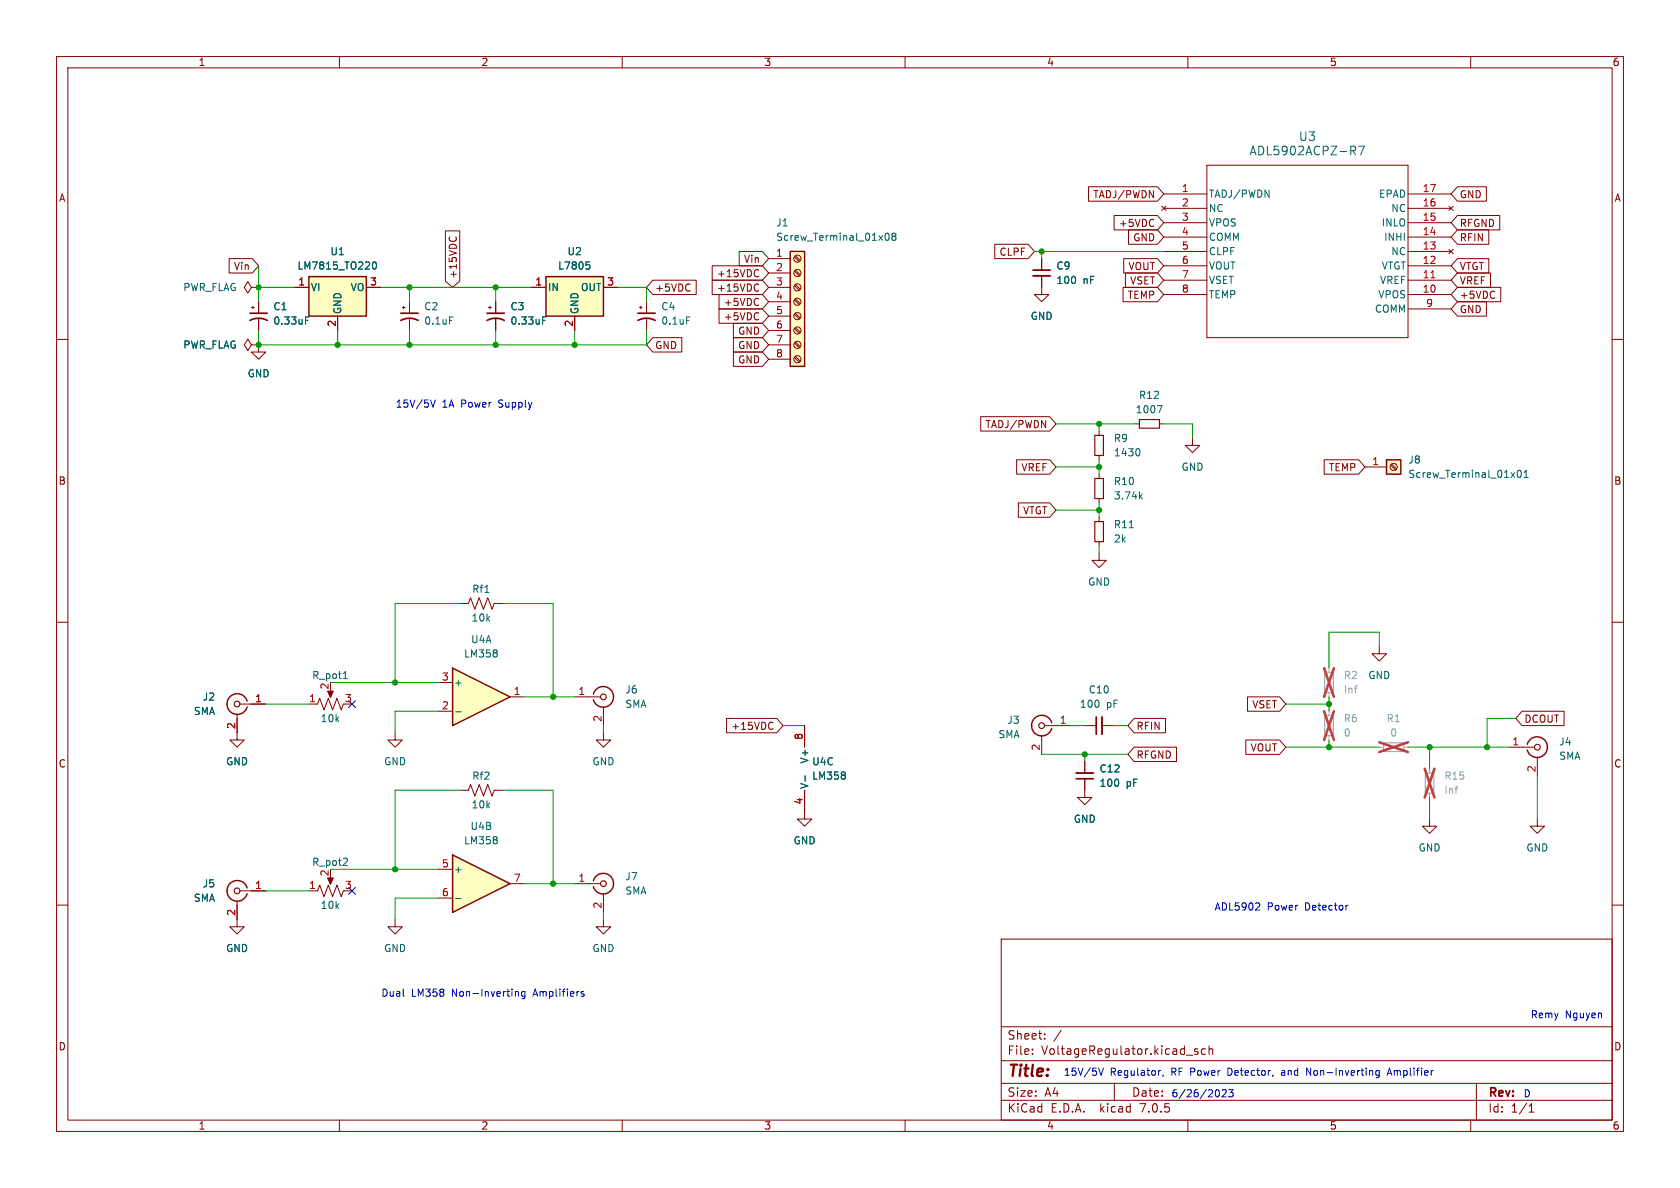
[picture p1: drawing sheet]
<svg xmlns="http://www.w3.org/2000/svg" width="297mm" height="210mm" viewBox="0 0 297 210" stroke-linecap="round" stroke-linejoin="round" font-family="sans-serif">
<g fill="none" stroke="#840000" stroke-width=".18">
<path d="M10 10h277v190h-277zM12 12h273v186h-273zM60 10v2M110 10v2M160 10v2M210 10v2M260 10v2M10 60h2M135.9 45.7h3.8M135.9 48.3h3.8M135.9 50.8h3.8M135.9 53.3h3.8"/>
<path d="M135.9 55.9h3.8M135.9 58.4h3.8M140.4 58.1l.9 .8M140.4 55.5l.9 .9M140.4 53l.9 .8M140.4 50.5l.9 .8M140.4 47.9l.9 .9M140.4 45.4l.9 .8M140.6 57.9l.9 .9M140.6 55.4l.9 .8M140.6 52.8l.9 .9M140.6 50.3l.9 .8"/>
<path d="M140.6 47.8l.9 .8M140.6 45.2l.9 .9M285 60h2M135.9 61h3.8M135.9 63.5h3.8M140.4 63.2l.9 .8M140.4 60.6l.9 .9M140.6 63l.9 .8M140.6 60.5l.9 .8M210.8 77.5v1.2h1.3l-1.3 1.3-1.3-1.3h1.3M194.3 91.4v.8M194.3 95.8v.7"/>
<path d="M241.3 82.6h3.8M245.8 82.2l.9 .9M246 82l.9 .9M10 110h2M285 110h2M191.8 139.7v1.3h1.2l-1.2 1.2-1.3-1.2h1.3M266.7 132.1h4.6M271.8 133.9v3.3M10 160h2M41.9 159.3v4.5h1.3l-1.3 1.3-1.3-1.3h1.3M42.4 157.5h4.6M54.6 157.5h1.5l.4-1 .8 2 .7-2 .8 2 .8-2 .7 2 .4-1"/>
<path d="M58.4 154.9v1.1M142.2 143.5v1.3h1.3l-1.3 1.3-1.2-1.3h1.2M252.7 144.8v1.3h1.3l-1.3 1.2-1.2-1.2h1.2M271.8 144.8v1.3h1.2l-1.2 1.2-1.3-1.2h1.3M285 160h2M177 166h108v32h-108zM60 198v2M110 198v2M160 198v2M177 194.5h108M177 191.5h108M177 187.5h108"/>
<path d="M177 181.5h108M182.5 186.3v.1M182.5 185.5v.1M184.7 183.6v.1M184.7 182.8v.1M187.6 182.1l-1.3 2M197 191.5v3M209.7 186.5h1.2M210 198v2M211.7 185.5l-.3-.1-.2 .2v.2l.5 .2v.3h-.5M213.1 185.5l-.4-.1-.3 .3v.4l.1 .2h.6M213.7 185.5l.3-.1 .3 .1 .1 .9"/>
<path d="M213.7 184.9v1.5M260 198v2M261 191.5v6.5M270.3 196.6h.9M270.3 195.5l.4-.4v1.5"/>
<circle cx="141" cy="50.8" r=".63"/>
<circle cx="141" cy="55.9" r=".63"/>
<circle cx="141" cy="53.3" r=".63"/>
<circle cx="141" cy="58.4" r=".63"/>
<circle cx="141" cy="48.3" r=".63"/>
<circle cx="141" cy="45.7" r=".63"/>
<circle cx="141" cy="61" r=".63"/>
<circle cx="141" cy="63.5" r=".63"/>
<circle cx="246.4" cy="82.5" r=".63"/>
</g>
<path d="M139.7 44.5h2.5v20.3h-2.5zM245.1 81.3h2.5v2.5h-2.5zM270 131.6a1.81 1.81 0 0 1 2.8-1 1.81 1.81 0 0 1 0 3 1.81 1.81 0 0 1-2.8-1M43.7 157a1.81 1.81 0 0 0-2.8-1 1.81 1.81 0 0 0 0 3 1.81 1.81 0 0 0 2.8-1" fill="none" stroke="#840000" stroke-width=".25"/>
<g fill="none" stroke="#840000" stroke-width=".2">
<path d="M193.5 92.2h1.6v3.6h-1.6z"/>
<circle cx="271.8" cy="132.1" r=".51"/>
<circle cx="41.9" cy="157.5" r=".51"/>
</g>
<g fill="#ffffc2" stroke="#ffffc2" stroke-width=".18">
<path d="M245.1 81.3h2.5v2.5h-2.5z"/>
<path d="M139.7 44.5h2.5v20.3h-2.5z"/>
</g>
<path d="M156.6 41.3l.2-.1a.68 .68 0 0 1 .4 .7 .68 .68 0 0 1-.4 .6l-.2-.1-.1-.4zM157.9 41.8l-.2-.3 .2-.3h.3l.2 .3-.2 .3M157.9 41.8l-.2 .2v.4l.2 .1 .4-.1 .1-.2v-.2l-.2-.2M157.9 41.8h.3M267.1 83.6l.7 .8M267.8 83.6l-.7 .8M268.3 83.3l.2-.2a.68 .68 0 0 1 .5 .7 .68 .68 0 0 1-.5 .6l-.2-.1-.1-.4zM269.4 84.4h.8M269.4 83.5l.4-.4v1.3M60.6 153h.8M61.4 151.8v.5" fill="none" stroke="#006464" stroke-width=".18"/>
<path d="M57.9 155.2h1l-.5 1.1z" fill="#840000" stroke="#840000" stroke-width=".18"/>
<path d="M244.6 131.3h3.6v1.5h-3.6zM252 136.7h1.5v3.5h-1.5z" fill="none" stroke="#a1a1a1" stroke-width=".2"/>
<path d="M243.8 132.1h.8M248.2 132.1h.7M252.7 135.9v.8M252.7 140.2v.8" fill="none" stroke="#a1a1a1" stroke-width=".18"/>
<path d="M243.8 131.2l5.1 1.7M248.9 131.2l-5.1 1.7M251.9 135.9l1.7 5.1M253.6 135.9l-1.7 5.1" fill="none" stroke="#eb3a3d" stroke-width=".46"/>
<path d="M80 118.1l10.2 5.1-10.2 5.1z" fill="#ffffc2"/>
<path d="M54.6 48.9h10.2v7h-10.2zM96.5 48.9h10.2v7h-10.2zM80 118.1l10.2 5.1-10.2 5.1zM43.7 124a1.81 1.81 0 0 0-2.8-1 1.81 1.81 0 0 0 0 2.9 1.81 1.81 0 0 0 2.8-.9M104.9 155.7a1.81 1.81 0 0 1 2.8-1 1.81 1.81 0 0 1 0 3 1.81 1.81 0 0 1-2.8-1" fill="none" stroke="#840000" stroke-width=".25"/>
<g fill="none" stroke="#840000" stroke-width=".18">
<path d="M205.4 36.4l.7 .8M205.7 34.3h7.7M205.7 39.4h7.7M205.7 36.8h7.7M206.1 36.4l-.7 .8M213.4 29.2h35.5v30.5h-35.5zM248.9 34.3h7.6M248.9 39.4h7.6M248.9 36.8h7.6M256.2 36.4l.7 .8M256.9 36.4l-.7 .8M44.4 50.8l-.6-1-.6 1 .6 1 .6-1h1.3"/>
<path d="M44.4 54.4h.6M44.7 54.1v.5M45.7 50.8h.1M45.7 53.3v2.1M45.7 56.4v2M52.1 50.8h2.5M59.7 55.9v2.5M64.8 50.8h2.5M71.1 54.4h.5M71.4 54.1v.5M72.4 53.3v2.1M72.4 56.4v2"/>
<path d="M86.4 54.4h.5M86.6 54.1v.5M87.6 53.3v2.1M87.6 56.4v2M94 50.8h2.5M101.6 55.9v2.5M106.7 50.8h2.5M113 54.4h.5M113.3 54.1v.5M114.3 53.3v2.1M114.3 56.4v2M205.7 52.1h7.7"/>
<path d="M205.7 49.5h7.7M205.7 47h7.7M205.7 44.5h7.7M205.7 41.9h7.7M248.9 52.1h7.6M248.9 49.5h7.6M248.9 47h7.6M248.9 44.5h7.6M248.9 41.9h7.6M248.9 54.6h7.6M256.2 44.1l.7 .7M256.9 44.1l-.7 .7"/>
<path d="M44.4 61l-.6-1.1-.6 1.1 .6 1 .6-1h1.3M45.7 61h.1M45.7 61v1.2h1.3l-1.3 1.3-1.3-1.3h1.3M194.3 76.2v.8M200.7 74.9h.7M205 74.9h.7M194.3 80.5v.8M194.3 83.8v.8M194.3 88.1v.8M81.3 106.7h1.5l.4-1 .7 2 .8-2 .8 2 .7-2 .8 2 .4-1h1.5M243.8 114.3v1.3h1.3l-1.3 1.2-1.2-1.2h1.2M41.9 126.2v4.6h1.3l-1.3 1.3-1.3-1.3h1.3"/>
<path d="M42.4 124.5h4.6M54.6 124.5h1.5l.4-1.1 .8 2.1 .7-2.1 .8 2.1 .8-2.1 .7 2.1 .4-1M58.4 121.9v1M69.8 129.5v1.3h1.3l-1.3 1.3-1.2-1.3h1.2M77.5 125.7h2.5M77.5 120.7h2.5M81.3 139.7h1.5l.4-1 .7 2 .8-2 .8 2 .7-2 .8 2 .4-1h1.5M90.2 123.2h2.5M106.7 129.5v1.3h1.2l-1.2 1.3-1.3-1.3h1.3M142.2 128.3v3.8M142.2 139.7v3.8M191.8 134.6v2.1"/>
<path d="M191.8 137.7v2M191.8 128.3h2M194.8 128.3h2M101.6 156.2h4.6M106.7 158v3.3M69.8 162.6v1.2h1.3l-1.3 1.3-1.2-1.3h1.2M106.7 162.6v1.2h1.2l-1.2 1.3-1.3-1.3h1.3"/>
</g>
<g fill="none" stroke="#006464" stroke-width=".18">
<path d="M239.2 26.6l.5 .8M239.4 25.8l.3 .3-.1 .4-.2 .1M240.2 25.8h1l-.7 1.6M54 56.6h.4M54 56h.6M65.8 46.8l.1-.4 .2-.1a.68 .68 0 0 1 .5 .6 .68 .68 0 0 1-.5 .7l-.2-.2-.1-.3M79.5 56h.6M95.9 56.6h.4M95.9 56h.6M103.6 46.3h.6M104 46.8l.3 .2v.3l-.3 .3M121.4 56h.6"/>
<path d="M201.3 79.4l.2 .4-.2 .7M204.6 71.7h.8l-.5 1.3M201.6 87.7l.3 .5M201.9 87.4l-.4 .4M60.7 120h.7M85.7 104.7h.8M80.5 125.8h1M142.3 137.1v1"/>
</g>
<path d="M190.2 136.7h3.1M194.8 126.7v3.1" fill="none" stroke="#840000" stroke-width=".33"/>
<path d="M44.2 56.6a3.2 3.2 0 0 1 3 0M44.2 55.4h3M70.9 56.6a3.2 3.2 0 0 1 3 0M70.9 55.4h3M86.1 56.6a3.2 3.2 0 0 1 3.1 0M86.1 55.4h3.1M112.8 56.6a3.2 3.2 0 0 1 3 0M112.8 55.4h3M190.2 137.7h3.1M193.8 126.7v3.1" fill="none" stroke="#840000" stroke-width=".3"/>
<g fill="none" stroke="#840000" stroke-width=".2">
<path d="M193.5 77h1.6v3.5h-1.6zM201.4 74.2h3.6v1.5h-3.6zM193.5 84.6h1.6v3.5h-1.6z"/>
<circle cx="41.9" cy="124.5" r=".51"/>
<circle cx="106.7" cy="156.2" r=".51"/>
</g>
<g fill="#ffffc2" stroke="#ffffc2" stroke-width=".18">
<path d="M96.5 48.9h10.2v7h-10.2z"/>
<path d="M54.6 48.9h10.2v7h-10.2z"/>
</g>
<path d="M234.2 118.9h1.5v3.5h-1.5zM234.2 126.5h1.5v3.5h-1.5z" fill="none" stroke="#a1a1a1" stroke-width=".2"/>
<path d="M234.9 118.1v.8M234.9 122.4v.8M234.9 125.7v.8M234.9 130v.8" fill="none" stroke="#a1a1a1" stroke-width=".18"/>
<path d="M234.1 118.1l1.7 5.1M235.8 118.1l-1.7 5.1M234.1 125.7l1.7 5.1M235.8 125.7l-1.7 5.1" fill="none" stroke="#eb3a3d" stroke-width=".46"/>
<path d="M57.9 122.2h1l-.5 1.1z" fill="#840000" stroke="#840000" stroke-width=".18"/>
<path d="M253 49.1h.7" fill="none" stroke="#a90000" stroke-width=".18"/>
<path d="M80 151.1l10.2 5.1-10.2 5.1z" fill="#ffffc2"/>
<path d="M104.9 122.7a1.81 1.81 0 0 1 2.8-1 1.81 1.81 0 0 1 0 3 1.81 1.81 0 0 1-2.8-1M185.9 127.8a1.81 1.81 0 0 0-2.8-1 1.81 1.81 0 0 0 0 2.9 1.81 1.81 0 0 0 2.8-.9M80 151.1l10.2 5.1-10.2 5.1z" fill="none" stroke="#840000" stroke-width=".25"/>
<g fill="none" stroke="#840000" stroke-width=".18">
<path d="M192.4 33h12.2l1.1 1.3-1.1 1.3h-12.2zM197 38.1h7.6l1.1 1.3-1.1 1.2h-7.6zM257.7 38.1h7.4v2.5h-7.4l-1.2-1.2zM257.7 33h5.1v2.6h-5.1l-1.2-1.3zM40.5 45.7h4.1l1.1 1.3-1.1 1.3h-4.1zM45.7 53.3v2.1M45.7 56.4v2M52.1 50.8h2.5M59.7 55.9v2.5M64.8 50.8h2.5M78.7 40.8h2.6v8.9l-1.3 1.1-1.3-1.1zM79.5 41.9l-.1 .2"/>
<path d="M80.6 41.9l.1 .2M87.6 53.3v2.1M87.6 56.4v2M94 50.8h2.5M101.6 55.9v2.5M106.7 50.8h2.5M115.4 59.7h5.1v2.5h-5.1l-1.1-1.2zM115.4 49.5h7.7v2.6h-7.7l-1.1-1.3zM125.9 49.5h8.9l1.1 1.3-1.1 1.3h-8.9zM125.9 47h8.9l1.1 1.3-1.1 1.2h-8.9zM127.1 54.6h7.7l1.1 1.3-1.1 1.3h-7.7zM127.1 52.1h7.7l1.1 1.2-1.1 1.3h-7.7z"/>
<path d="M129.7 59.7h5.1l1.1 1.3-1.1 1.2h-5.1zM129.7 57.1h5.1l1.1 1.3-1.1 1.3h-5.1zM130.7 44.4h4.1l1.1 1.3-1.1 1.3h-4.1zM133.9 50.2l.2 .1M133.9 47.7l.2 .1M134.1 51.3l-.2 .2M134.1 48.8l-.2 .1M175.9 43.2h5.9l1.1 1.3-1.1 1.2h-5.9zM184.1 48.8v3.3h1.3l-1.3 1.2-1.2-1.2h1.2M184.1 45.7v2.1M198.5 50.8h6.1l1.1 1.3-1.1 1.2h-6.1zM198.7 45.7h5.9l1.1 1.3-1.1 1.3h-5.9z"/>
<path d="M199 48.3h5.6l1.1 1.2-1.1 1.3h-5.6zM199.5 40.6h5.1l1.1 1.3-1.1 1.3h-5.1zM257.7 53.3h5.1v2.6h-5.1l-1.2-1.3zM257.7 45.7h5.5v2.6h-5.5l-1.2-1.3zM257.7 50.8h7.6v2.5h-7.6l-1.2-1.2zM257.7 48.3h5.8v2.5h-5.8l-1.2-1.3zM257.7 40.6h5.5v2.6h-5.5l-1.2-1.3zM45.7 61h.1M129.7 62.2h5.1l1.1 1.3-1.1 1.3h-5.1zM173.4 73.7h12.2l1.1 1.2-1.1 1.3h-12.2zM179.7 81.3h5.9l1.1 1.3-1.1 1.2h-5.9zM180 88.9h5.6l1.1 1.3-1.1 1.2h-5.6z"/>
<path d="M194.3 97.8v1.3h1.3l-1.3 1.2-1.3-1.2h1.3M234.1 81.3h6.1l1.1 1.3-1.1 1.2h-6.1zM41.9 127v2.5M44.4 124.5h2.6M101.6 123.2h4.6M106.7 125v3.3M128.4 127h8.9l1.1 1.3-1.1 1.2h-8.9zM136.4 127.7l.3 .1M136.7 128.8l-.3 .1M142.2 128.3v3.8M142.2 139.7v3.8M184.1 130v3.4"/>
<path d="M184.7 128.3h4.5M191.8 134.6v2.1M191.8 137.7v2M200.5 132.1h7.5v2.5h-7.5l-1.1-1.2zM200.5 127h5.5v2.5h-5.5l-1.1-1.2zM220.2 130.8h6l1.1 1.3-1.1 1.3h-6zM220.5 123.2h5.7l1.1 1.3-1.1 1.2h-5.7zM269.1 125.7h7.4v2.6h-7.4l-1.1-1.3zM44.4 157.5h2.6M77.5 153.7h2.5M77.5 158.8h2.5M90.2 156.2h2.5"/>
<path d="M41.9 160v2.6"/>
</g>
<path d="M54 56.6h.4M54 56h.6M65.8 46.8l.1-.4 .2-.1a.68 .68 0 0 1 .5 .6 .68 .68 0 0 1-.5 .7l-.2-.2-.1-.3M95.9 56.6h.4M95.9 56h.6M103.6 46.3h.6M104 46.8l.3 .2v.3l-.3 .3M142.3 137.1v1M80.5 158.8h1" fill="none" stroke="#006464" stroke-width=".18"/>
<path d="M182.6 48.8h3.1" fill="none" stroke="#840000" stroke-width=".33"/>
<path d="M182.6 47.8h3.1" fill="none" stroke="#840000" stroke-width=".3"/>
<g fill="none" stroke="#840000" stroke-width=".2">
<circle cx="106.7" cy="123.2" r=".51"/>
<circle cx="184.2" cy="128.3" r=".51"/>
</g>
<g fill="none" stroke="#0000c2" stroke-width=".18">
<path d="M76.1 70.7l.4 1.3 .5-1.3M222.5 159.6l.2 .2v.4l-.8 .7h.8M71.3 176.1h.2M91.1 175.3v.8M91.1 175.4l.2-.1h.3l.1 .8M92.8 175.3h-.4l-.2 .2 .1 .6h.5M92.8 175.3v1l-.2 .2h-.3M103.2 175.3h-.3l-.2 .2 .1 .1 .4 .2v.3h-.5M238.3 160l-.3 .3M194.2 188.8l.5 1.3 .4-1.3M205.2 189.2l-.4 .3M205.7 190l-.2 .3"/>
<path d="M215.4 192.7l.2 .4-.2 .7M216.1 192.7l.4-.1 .3 .4-.8 .9h.8M217.2 192.6h.8l-.4 .5 .3 .1v.6l-.1 .1-.6-.1M225.1 190l-.1 .3M242.5 189.2l.2 .2v.7M243.8 189.3l-.3-.1-.3 .3 .1 .5h.5M243.8 189.2v1.1l-.2 .2-.3-.1M245.6 188.8l-.4 1.3M253.3 189.2h.1"/>
</g>
<g fill="none" stroke="#009600" stroke-width=".18">
<path d="M45.7 58.4v2.6h68.6v-2.6M45.7 50.8h6.4M45.7 47v6.3M59.7 58.4v2.6M67.3 50.8h26.7M72.4 50.8v2.5M72.4 58.4v2.6M87.6 50.8v2.5M87.6 58.4v2.6M101.6 58.4v2.6M109.2 50.8h5.1v2.5M182.9 44.5h22.8"/>
<path d="M184.1 44.5v1.2M186.7 74.9h14M194.3 74.9v1.3M205.7 74.9h5.1v2.6M186.7 82.6h7.6M186.7 90.2h7.6M194.3 81.3v2.5M194.3 88.9v2.5M194.3 96.5v1.3M81.3 106.7h-11.5v14M88.9 106.7h8.9v16.5M243.8 114.3v-2.5h-8.9v6.3"/>
<path d="M47 124.5h7.6M58.4 120.7h19.1M77.5 125.7h-7.7v3.8M81.3 139.7h-11.5v14M88.9 139.7h8.9v16.5M92.7 123.2h8.9M106.7 128.3v1.2M138.4 128.3h3.8M184.1 133.4h15.3M189.2 128.3h2.6M191.8 133.4v1.2M196.8 128.3h2.6"/>
<path d="M227.3 132.1h16.5M227.3 124.5h7.6M234.9 123.2v2.5M234.9 130.8v1.3M248.9 132.1h17.8M252.7 132.1v3.8M268 127h-5.1v5.1M271.8 137.2v7.6M47 157.5h7.6M58.4 153.7h19.1M77.5 158.8h-7.7v3.8M92.7 156.2h8.9"/>
<path d="M252.7 141v3.8M106.7 161.3v1.3"/>
</g>
<path d="M61.6 123.9l1.2 1.2M62.8 123.9l-1.2 1.2M61.6 156.9l1.2 1.2M62.8 156.9l-1.2 1.2" fill="none" stroke="#000084" stroke-width=".18"/>
<g fill="#009600" stroke="#009600" stroke-width=".18">
<circle cx="262.9" cy="132.1" r=".46"/>
<circle cx="252.7" cy="132.1" r=".46"/>
<circle cx="234.9" cy="124.5" r=".46"/>
<circle cx="234.9" cy="132.1" r=".46"/>
<circle cx="191.8" cy="133.4" r=".46"/>
<circle cx="194.3" cy="82.6" r=".46"/>
<circle cx="194.3" cy="74.9" r=".46"/>
<circle cx="184.1" cy="44.5" r=".46"/>
<circle cx="194.3" cy="90.2" r=".46"/>
<circle cx="97.8" cy="123.2" r=".46"/>
<circle cx="97.8" cy="156.2" r=".46"/>
<circle cx="69.8" cy="120.7" r=".46"/>
<circle cx="69.8" cy="153.7" r=".46"/>
<circle cx="87.6" cy="50.8" r=".46"/>
<circle cx="87.6" cy="61" r=".46"/>
<circle cx="45.7" cy="50.8" r=".46"/>
<circle cx="72.4" cy="61" r=".46"/>
<circle cx="72.4" cy="50.8" r=".46"/>
<circle cx="45.7" cy="61" r=".46"/>
<circle cx="59.7" cy="61" r=".46"/>
<circle cx="101.6" cy="61" r=".46"/>
</g>
<text font-size="2.8" fill="#840000" x="178" y="190.8">Title:</text>
<g font-size="2.1" fill="#006464">
<text x="220.8" y="27.6">ADL5902ACPZ-R7</text>
<text x="229.6" y="25.1">U3</text>
</g>
<g font-size="2.1" fill="#840000">
<text x="178" y="183.9">Sheet:</text>
<text x="178" y="186.6">File:</text>
<text x="184" y="186.6">VoltageRegulator.kicad_sch</text>
<text x="178" y="196.8">KiCad</text>
<text x="178" y="194">Size:</text>
<text x="184.6" y="194">A4</text>
<text x="185.7" y="196.8">E.D.A.</text>
<text x="194.4" y="196.8">kicad</text>
<text x="200" y="194">Date:</text>
<text x="201.5" y="196.8">7.0.5</text>
<text x="263" y="194.2">Rev:</text>
<text x="263" y="196.8">Id:</text>
<text x="267" y="196.8">1/1</text>
</g>
<g font-size="1.8" fill="#840000">
<text x="35" y="11.8">1</text>
<text x="85" y="11.8">2</text>
<text x="135" y="11.8">3</text>
<text x="185" y="11.8">4</text>
<text x="235" y="11.8">5</text>
<text x="285" y="11.8">6</text>
<text x="10.4" y="35.8">A</text>
<text x="193.2" y="35.2">TADJ/PWDN</text>
<text x="258" y="35.2">GND</text>
<text x="285.4" y="35.8">A</text>
<text x="197.8" y="40.3">+5VDC</text>
<text x="258" y="40.3">RFGND</text>
<text x="41.3" y="47.9">Vin</text>
<text x="131.5" y="46.6">Vin</text>
<text x="176.7" y="45.4">CLPF</text>
<text x="199.5" y="47.9">VOUT</text>
<text x="200.3" y="42.8">GND</text>
<text x="258" y="47.9">VTGT</text>
<text x="258" y="42.8">RFIN</text>
<text x="80.9" y="49.4" transform="rotate(-90 80.9 49.4)">+15VDC</text>
<text x="115.7" y="51.7">+5VDC</text>
<text x="126.7" y="51.7">+15VDC</text>
<text x="126.7" y="49.2">+15VDC</text>
<text x="199.3" y="53">TEMP</text>
<text x="199.8" y="50.4">VSET</text>
<text x="258" y="53">+5VDC</text>
<text x="258" y="50.4">VREF</text>
<text x="127.9" y="56.8">+5VDC</text>
<text x="127.9" y="54.3">+5VDC</text>
<text x="130.5" y="59.3">GND</text>
<text x="258" y="55.5">GND</text>
<text x="115.7" y="61.9">GND</text>
<text x="130.5" y="64.4">GND</text>
<text x="130.5" y="61.9">GND</text>
<text x="174.2" y="75.8">TADJ/PWDN</text>
<text x="180.5" y="83.5">VREF</text>
<text x="234.9" y="83.5">TEMP</text>
<text x="10.3" y="85.8">B</text>
<text x="285.3" y="85.8">B</text>
<text x="180.8" y="91.1">VTGT</text>
<text x="221.4" y="125.4">VSET</text>
<text x="129.3" y="129.2">+15VDC</text>
<text x="200.8" y="129.2">RFIN</text>
<text x="269.4" y="127.9">DCOUT</text>
<text x="10.3" y="135.8">C</text>
<text x="200.8" y="134.3">RFGND</text>
<text x="221.1" y="133">VOUT</text>
<text x="285.3" y="135.8">C</text>
<text x="10.3" y="185.8">D</text>
<text x="285.3" y="185.8">D</text>
<text x="35" y="199.8">1</text>
<text x="85" y="199.8">2</text>
<text x="135" y="199.8">3</text>
<text x="185" y="199.8">4</text>
<text x="235" y="199.8">5</text>
<text x="285" y="199.8">6</text>
</g>
<g font-size="1.8" fill="#a90000">
<text x="208.9" y="34">1</text>
<text x="251.5" y="34">17</text>
<text x="208.9" y="36.6">2</text>
<text x="208.9" y="39.1">3</text>
<text x="208.9" y="41.7">4</text>
<text x="251.5" y="41.7">14</text>
<text x="251.5" y="39.1">15</text>
<text x="251.5" y="36.6">16</text>
<text x="137.1" y="45.5">1</text>
<text x="208.9" y="44.2">5</text>
<text x="208.9" y="46.7">6</text>
<text x="251.5" y="46.7">12</text>
<text x="251.5" y="44.2">13</text>
<text x="52.7" y="50.5">1</text>
<text x="65.4" y="50.5">3</text>
<text x="94.6" y="50.5">1</text>
<text x="107.3" y="50.5">3</text>
<text x="137.1" y="48">2</text>
<text x="137.1" y="50.5">3</text>
<text x="137.1" y="53.1">4</text>
<text x="208.9" y="49.3">7</text>
<text x="208.9" y="51.8">8</text>
<text x="251.5" y="51.8">10</text>
<text x="251.5" y="49.3">11</text>
<text x="59.4" y="57.8" transform="rotate(-90 59.4 57.8)">2</text>
<text x="101.3" y="57.8" transform="rotate(-90 101.3 57.8)">2</text>
<text x="137.1" y="55.6">5</text>
<text x="137.1" y="58.2">6</text>
<text x="252.1" y="54.4">9</text>
<text x="137.1" y="60.7">7</text>
<text x="137.1" y="63.2">8</text>
<text x="242.5" y="82.3">1</text>
<text x="45.1" y="124.2">1</text>
<text x="54.6" y="124.2">1</text>
<text x="58.2" y="122" transform="rotate(-90 58.2 122)">2</text>
<text x="60.9" y="124.2">3</text>
<text x="78.1" y="125.5">2</text>
<text x="78.1" y="120.4">3</text>
<text x="90.8" y="122.9">1</text>
<text x="102.2" y="122.9">1</text>
<text x="41.7" y="128.9" transform="rotate(-90 41.7 128.9)">2</text>
<text x="106.4" y="127.7" transform="rotate(-90 106.4 127.7)">2</text>
<text x="142" y="130.8" transform="rotate(-90 142 130.8)">8</text>
<text x="187.3" y="128">1</text>
<text x="267.3" y="131.8">1</text>
<text x="183.9" y="132.7" transform="rotate(-90 183.9 132.7)">2</text>
<text x="271.5" y="136.6" transform="rotate(-90 271.5 136.6)">2</text>
<text x="142" y="142.3" transform="rotate(-90 142 142.3)">4</text>
<text x="58.2" y="155" transform="rotate(-90 58.2 155)">2</text>
<text x="78.1" y="153.4">5</text>
<text x="90.8" y="156">7</text>
<text x="102.2" y="156">1</text>
<text x="41.7" y="162" transform="rotate(-90 41.7 162)">2</text>
<text x="45.1" y="157.2">1</text>
<text x="54.6" y="157.2">1</text>
<text x="60.9" y="157.2">3</text>
<text x="78.1" y="158.5">6</text>
<text x="106.4" y="160.7" transform="rotate(-90 106.4 160.7)">2</text>
</g>
<g font-size="1.8" fill="#006464">
<text x="213.6" y="35.1">TADJ/PWDN</text>
<text x="243.8" y="35.1">EPAD</text>
<text x="137.2" y="40.2">J1</text>
<text x="213.6" y="37.7">NC</text>
<text x="213.6" y="40.2">VPOS</text>
<text x="244.2" y="40.2">INLO</text>
<text x="245.9" y="37.7">NC</text>
<text x="52.5" y="47.8">LM7815_TO220</text>
<text x="58.4" y="45.3">U1</text>
<text x="98.6" y="47.8">L7805</text>
<text x="100.3" y="45.3">U2</text>
<text x="137.2" y="42.7">Screw_Terminal_01x08</text>
<text x="186.7" y="47.8">C9</text>
<text x="213.6" y="42.7">COMM</text>
<text x="213.6" y="45.3">CLPF</text>
<text x="213.6" y="47.8">VOUT</text>
<text x="244.2" y="47.8">VTGT</text>
<text x="244.7" y="42.7">INHI</text>
<text x="245.9" y="45.3">NC</text>
<text x="32.3" y="51.6">PWR_FLAG</text>
<text x="54.9" y="51.6">VI</text>
<text x="62" y="51.6">VO</text>
<text x="96.8" y="51.6">IN</text>
<text x="102.7" y="51.6">OUT</text>
<text x="186.7" y="50.4">100</text>
<text x="191.4" y="50.4">nF</text>
<text x="213.6" y="50.4">VSET</text>
<text x="213.6" y="52.9">TEMP</text>
<text x="243.6" y="52.9">VPOS</text>
<text x="243.9" y="50.4">VREF</text>
<text x="48.3" y="55">C1</text>
<text x="48.3" y="57.5">0.33uF</text>
<text x="60.5" y="55.6" transform="rotate(-90 60.5 55.6)">GND</text>
<text x="74.9" y="55">C2</text>
<text x="74.9" y="57.5">0.1uF</text>
<text x="90.2" y="55">C3</text>
<text x="90.2" y="57.5">0.33uF</text>
<text x="102.4" y="55.6" transform="rotate(-90 102.4 55.6)">GND</text>
<text x="116.8" y="55">C4</text>
<text x="116.8" y="57.5">0.1uF</text>
<text x="182.2" y="56.7">GND</text>
<text x="243" y="55.4">COMM</text>
<text x="32.3" y="61.8">PWR_FLAG</text>
<text x="43.7" y="66.9">GND</text>
<text x="201.3" y="70.7">R12</text>
<text x="200.7" y="73.2">1007</text>
<text x="196.9" y="78.3">R9</text>
<text x="196.9" y="80.8">1430</text>
<text x="208.8" y="83.4">GND</text>
<text x="248.9" y="82.1">J8</text>
<text x="196.9" y="85.9">R10</text>
<text x="196.9" y="88.5">3.74k</text>
<text x="248.9" y="84.6">Screw_Terminal_01x01</text>
<text x="196.9" y="93.5">R11</text>
<text x="196.9" y="96.1">2k</text>
<text x="83.4" y="105">Rf1</text>
<text x="192.3" y="103.7">GND</text>
<text x="83.2" y="113.9">U4A</text>
<text x="83.3" y="110">10k</text>
<text x="82" y="116.4">LM358</text>
<text x="35.8" y="124">J2</text>
<text x="55.1" y="120.2">R_pot1</text>
<text x="80.1" y="121.5">+</text>
<text x="110.5" y="122.7">J6</text>
<text x="110.5" y="125.3">SMA</text>
<text x="190.8" y="125.3">100</text>
<text x="192.4" y="122.7">C10</text>
<text x="195.6" y="125.3">pF</text>
<text x="241.8" y="120.2">GND</text>
<text x="34.2" y="126.6">SMA</text>
<text x="56.6" y="127.8">10k</text>
<text x="176.5" y="130.7">SMA</text>
<text x="178" y="128.1">J3</text>
<text x="275.6" y="131.9">J4</text>
<text x="39.9" y="135.4">GND</text>
<text x="67.9" y="135.4">GND</text>
<text x="83.4" y="138">Rf2</text>
<text x="104.7" y="135.4">GND</text>
<text x="143.1" y="135" transform="rotate(-90 143.1 135)">V+</text>
<text x="143.5" y="135.4">U4C</text>
<text x="143.5" y="138">LM358</text>
<text x="194.3" y="136.7">C12</text>
<text x="275.6" y="134.5">SMA</text>
<text x="83.3" y="143.1">10k</text>
<text x="143.1" y="139.6" transform="rotate(-90 143.1 139.6)">V-</text>
<text x="194.3" y="139.2">100</text>
<text x="199" y="139.2">pF</text>
<text x="82" y="149.4">LM358</text>
<text x="83.1" y="146.9">U4B</text>
<text x="140.2" y="149.4">GND</text>
<text x="189.8" y="145.6">GND</text>
<text x="55.1" y="153.2">R_pot2</text>
<text x="80.1" y="154.5">+</text>
<text x="110.5" y="155.8">J7</text>
<text x="250.7" y="150.7">GND</text>
<text x="269.8" y="150.7">GND</text>
<text x="34.2" y="159.6">SMA</text>
<text x="35.8" y="157">J5</text>
<text x="56.6" y="160.8">10k</text>
<text x="110.5" y="158.3">SMA</text>
<text x="39.9" y="168.5">GND</text>
<text x="67.9" y="168.5">GND</text>
<text x="104.7" y="168.5">GND</text>
</g>
<g font-size="1.8" fill="#0000c2">
<text x="69.8" y="72.1">15V/5V</text>
<text x="78.1" y="72.1">1A Power</text>
<text x="88.2" y="72.1">Supply</text>
<text x="214.6" y="161">ADL5902</text>
<text x="223.9" y="161">Power</text>
<text x="230.7" y="161">Detector</text>
<text x="67.3" y="176.3">Dual</text>
<text x="72.6" y="176.3">LM358</text>
<text x="79.8" y="176.3">Non-Inverting</text>
<text x="94.4" y="176.3">Amplifiers</text>
<text x="270.5" y="180.1">Remy</text>
<text x="276.6" y="180.1">Nguyen</text>
<text x="188" y="190.2">15V/5V</text>
<text x="196.2" y="190.2">Regulator,</text>
<text x="207" y="190.2">RF Power</text>
<text x="217.2" y="190.2">Detector,</text>
<text x="226.8" y="190.2">and</text>
<text x="231.4" y="190.2">Non-Inverting</text>
<text x="245.9" y="190.2">Amplifier</text>
<text x="207" y="194.1">6/26/2023</text>
<text x="269.2" y="194.1">D</text>
</g>
<g font-size="1.8" fill="#989898">
<text x="237.5" y="120.2">R2</text>
<text x="237.5" y="122.7">Inf</text>
<text x="237.5" y="127.8">R6</text>
<text x="237.5" y="130.4">0</text>
<text x="245.1" y="127.8">R1</text>
<text x="245.7" y="130.4">0</text>
<text x="255.3" y="138">R15</text>
<text x="255.3" y="140.5">Inf</text>
</g>
</svg>
